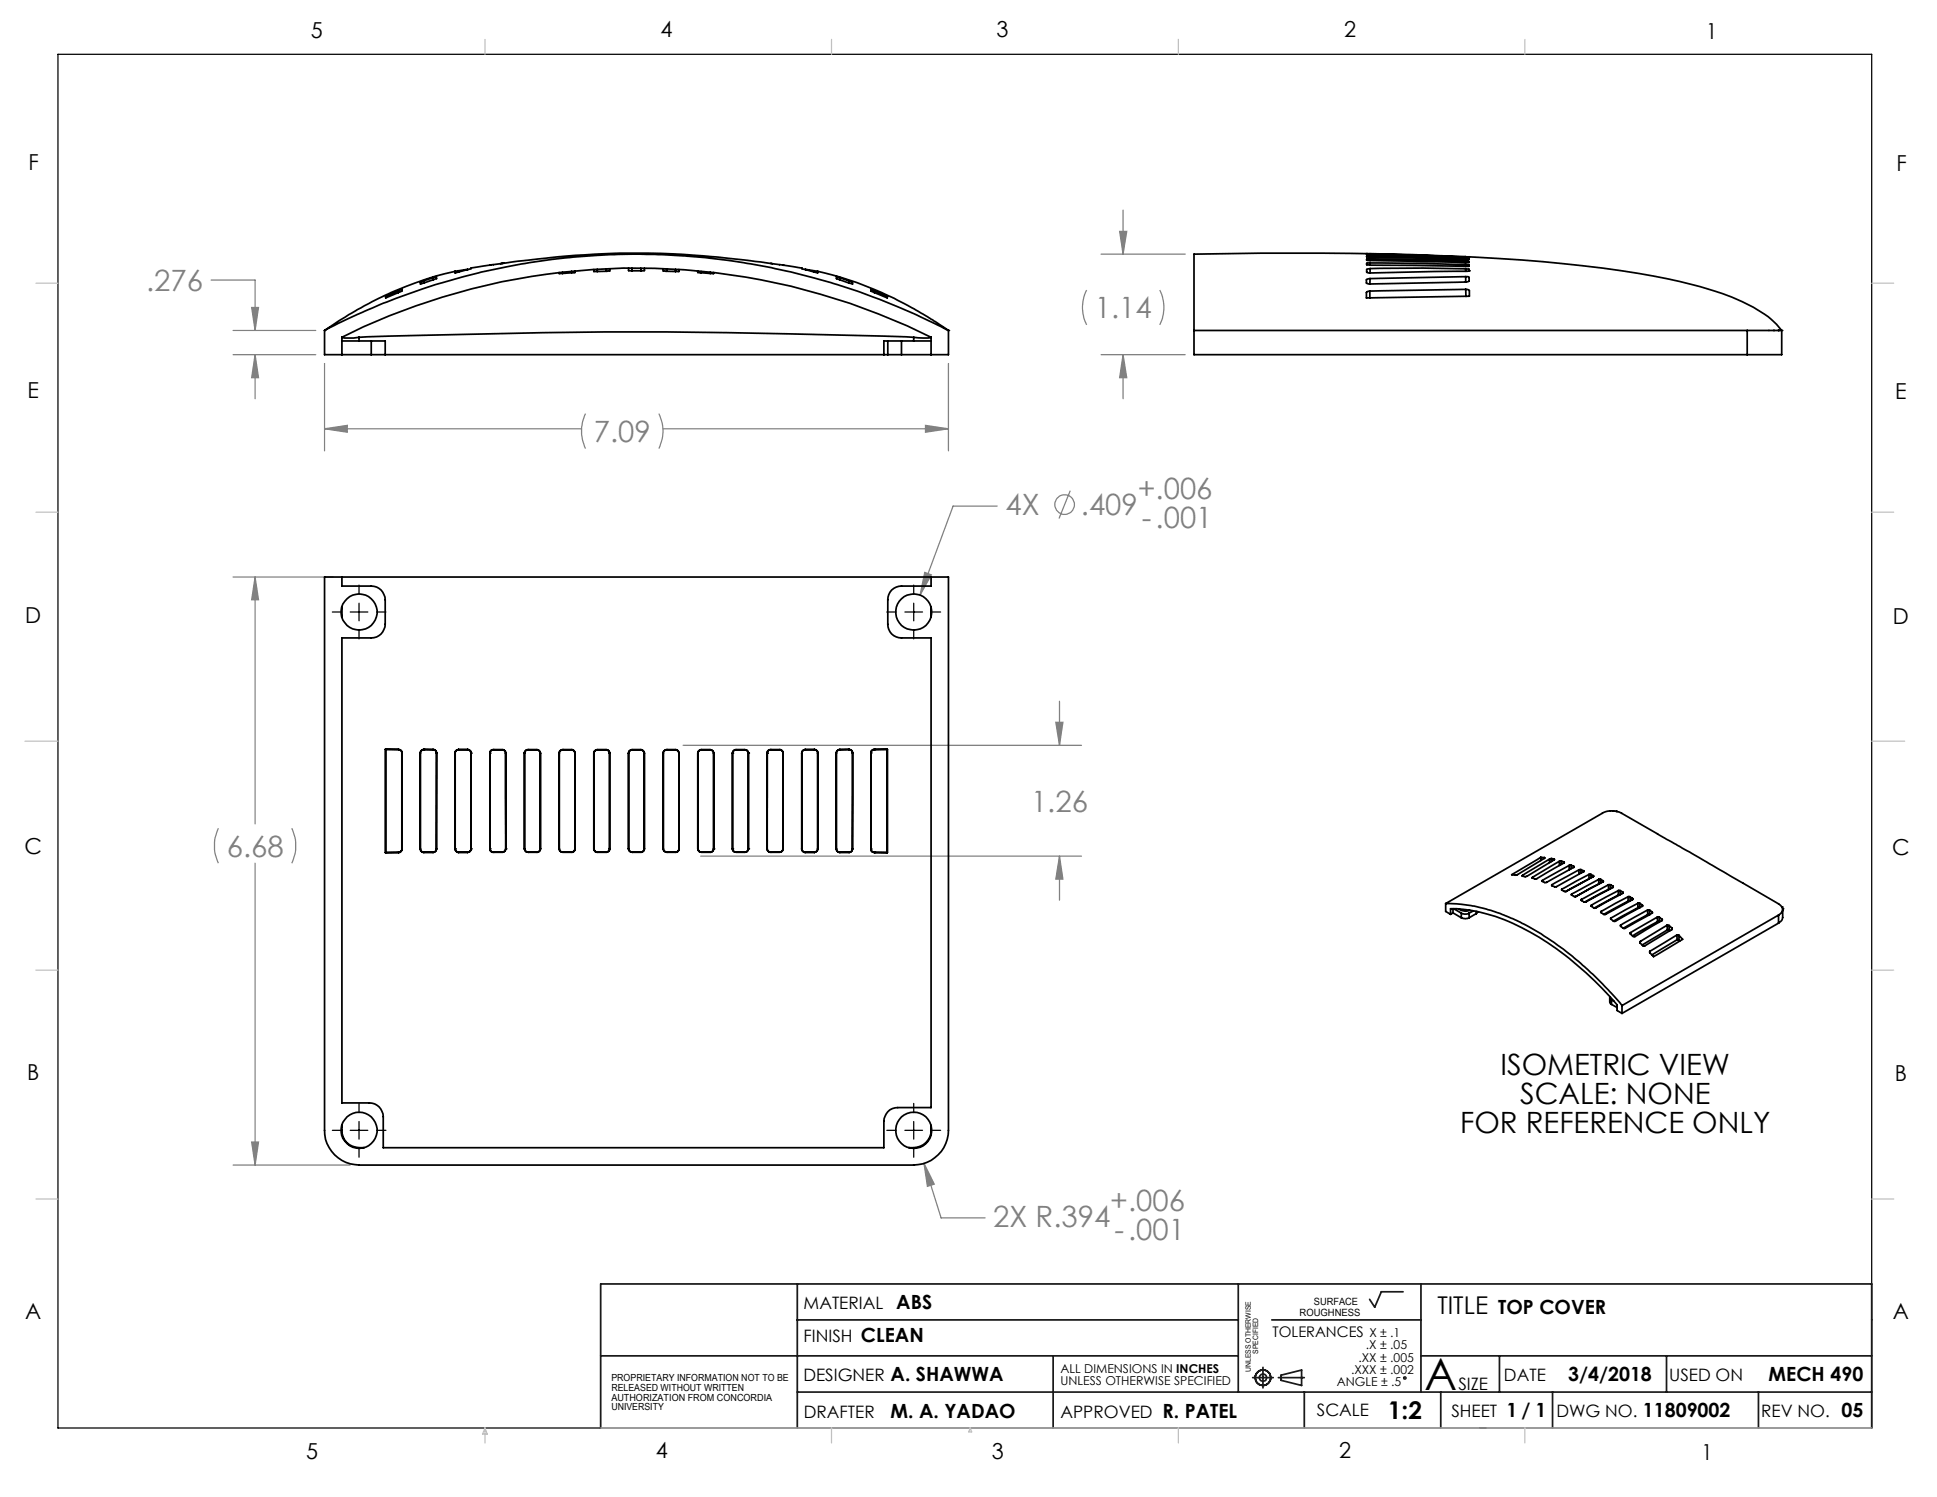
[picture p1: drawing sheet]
<svg xmlns="http://www.w3.org/2000/svg" width="279mm" height="216mm" viewBox="0 0 279 216" stroke-linecap="round" stroke-linejoin="round" font-family="sans-serif">
<g fill="none" stroke="#808080" stroke-width=".18">
<path d="M158.8 36.7h12.2M161.5 33.4h1l-.5 3.3zM162 30.3v6.4M30.4 40.4h6.4v7.3M33.6 47.7h11.9M33.6 51.2h11.9M36.3 44.3h1l-.5 3.4zM36.8 51.2l.5 3.3h-1zM36.8 51.2v6.3M46.8 52.4v12.6M84.5 59.7a5.9 5.9 0 0 0 0 5M95 59.7a5.6 5.6 0 0 1 0 5"/>
<path d="M136.8 52.4v12.6M156.7 41.8a5.5 5.5 0 0 0 0 5M158.8 51.2h12.2M162 51.2l.5 3.3h-1zM162 51.2v6.3M167.3 41.8a5.5 5.5 0 0 1 0 5M46.8 61.8h37.1M46.8 61.8l3.3-.5v1zM95.6 61.8h41.2M133.5 61.3l3.3 .5-3.3 .5zM143.8 73h-6.3l-4.8 12.8M154.4 70.8l-1.6 4"/>
<path d="M33.6 83.2h14.4M36.8 83.2l.5 3.3h-1zM36.8 83.2v35.6M133.4 82.6l.9 .3-1.6 2.9zM31.5 119.5a5.9 5.9 0 0 0 0 5M42.1 119.5a5.9 5.9 0 0 1 0 5M98.5 107.5h57.5M152.3 104.2h1l-.5 3.3zM152.8 101.1v6.4M36.8 124.5v43.5M101.1 123.5h54.9M152.8 123.5l.5 3.3h-1z"/>
<path d="M152.8 123.5v6.3M33.6 168h16.9M36.3 164.7h1l-.5 3.3zM133.3 167.8l1.5 3-1 .3zM133.3 167.8l2.4 7.8h6.4"/>
<circle cx="153.6" cy="72.8" r="1.42"/>
</g>
<g fill="none" stroke="#000" stroke-width=".18">
<path d="M8.4 7.8h261.6v198.2h-261.6zM47.9 88.3h1.3M50.5 88.3h2.6M51.8 84.4v1.3M51.8 87v2.5M51.8 90.8v1.3M54.3 88.3h1.4M127.9 88.3h1.4M130.5 88.3h2.6M131.8 84.4v1.3M131.8 87v2.5M131.8 90.8v1.3"/>
<path d="M134.3 88.3h1.4M51.8 159.1v1.4M131.8 159.1v1.4M47.9 163h1.3M50.5 163h2.6M51.8 161.7v2.6M51.8 165.6v1.3M54.3 163h1.4M127.9 163h1.4M130.5 163h2.6M131.8 161.7v2.6M131.8 165.6v1.3"/>
<path d="M134.3 163h1.4"/>
<circle cx="202.6" cy="198.7" r=".17"/>
</g>
<g fill="none" stroke="#191924" stroke-width=".25">
<path d="M86.6 195.5h92M115 185.2v20.8M115 190.4h63.6M151.9 195.5v10.5M178.6 185.2v15.6M180.7 198.7h3M182.2 197.2v3M183.4 190.4h21.6M184.4 198.7h3.7M184.8 198.3l2.9-.7v2.2l-2.9-.7zM202.4 186.3h-3.2l-.9 2.2-.7-1.1M205 185.2v15.6"/>
<path d="M205 195.5h65M216.3 195.5v5.3M240.4 195.5v5.3M86.6 206v-20.8h183.4v20.8M115 200.8h155M188.1 200.8v5.2M207.8 200.8v5.2M213.4 206h.9M223.9 200.8v5.2M253.6 200.8v5.2"/>
<circle cx="182.2" cy="198.7" r="1.11"/>
<circle cx="182.2" cy="198.7" r=".51"/>
</g>
<g fill="none" stroke="#c0c0c0" stroke-width=".18">
<path d="M70 5.7v2.1M119.9 5.7v2.1M170 5.7v2.1M220 5.7v2.1M5.2 40.9h3.2M270 40.9h3.2M5.2 73.9h3.2M270 73.9h3.2M3.6 106.9h4.8M270 106.9h4.7M5.2 139.9h3.2M270 139.9h3.2"/>
<path d="M5.2 172.9h3.2M270 172.9h3.2M70 206v2.1M70 206l.3 .8h-.7zM86.6 206h183.4M119.9 206v2.1M139.9 206l.3 .5h-.5zM170 206v2.1M220 206v2.1"/>
</g>
<path d="M46.8 61.8l3.3-.5v1zM133.5 61.3l3.3 .5-3.3 .5zM36.3 44.3h1l-.5 3.4zM36.8 51.2l.5 3.3h-1zM161.5 33.4h1l-.5 3.3zM162 51.2l.5 3.3h-1zM36.8 83.2l.5 3.3h-1zM36.3 164.7h1l-.5 3.3zM133.4 82.5l-.7 3.3 1.6-2.9zM133.3 167.8l.5 3.3 1-.3zM152.3 104.2h1l-.5 3.3zM152.8 123.5l.5 3.3h-1z" fill="#808080"/>
<g fill="none" stroke="#000" stroke-width=".25">
<path d="M65.7 39.1a54 54 0 0 0-18.9 8.6M65.7 39.1v.3l.4-.2M66.1 39.1h-.4M66.1 39.1v.1M67.5 38.9l-1.4 .3M67.5 38.9l-1.4 .2M70.7 38.2l-2.6 .4-.6 .3M70.7 38.2a130 130 0 0 1 42 0h.2M70.7 38.2h.1M72.7 38h-.4M80.6 39.3l.1 .2 .4-.1M81.1 39.3v.1"/>
<path d="M82.4 39.3l-1.3 .1M82.4 39.1v.2M82.9 39.1v.2h-.5M85.7 38.9v.3h.4M86.1 38.8v.4M87.5 39.1l-1.4 .1M87.5 38.8v.3M87.9 38.8v.3h-.4M90.7 38.7v.3l.5 .1M91.2 39.1h1.3M91.2 38.7v.4M92.4 38.7l.1 .4"/>
<path d="M93 38.7v.3l-.5 .1M95.7 38.8v.3h.5M96.2 39.1l1.2 .1M96.2 38.8v.3M97.4 38.8v.4M97.9 38.9v.3h-.5M100.6 39.1v.2h.5M101.1 39.3l1.3 .1M101.1 39.2v.1M102.4 39.3v.1M102.9 39.3v.2l-.5-.1M111.2 38h.1"/>
<path d="M112.9 38.2l2.8 .5v.1l.5 .1M112.9 38.2h.1M116.2 38.9l1.2 .3M116.2 38.9l1.2 .2M117.4 39.1h.5M117.4 39.1v.1M117.9 39.1a54.8 54.8 0 0 1 16.7 7.1l2.2 1.5M117.9 39.1v.3l-.5-.2M197.1 36.6a469.6 469.6 0 0 0-24.9 .1v11M197.1 36.6l14.8 .4M197.1 36.6h.1M197.6 36.7h-.5h.5"/>
<path d="M197.6 36.7l13.8 .4M197.6 36.9h-.5v.1l.5 .1M197.6 37.1l13.8 .3M197.6 36.9l13.8 .4M197.6 37.3l-.5 .1v.1l.5 .1M197.6 37.6l13.8 .3M197.6 37.3l13.8 .4M197.6 37.9l-.5 .1v.2h.5M197.6 38.2l13.8 .2M197.6 37.9l13.8 .3M197.6 38.7l-.5 .2v.4l.5 .1M197.6 38.7h7.6l6.2 .1"/>
<path d="M197.6 36.7h.1M197.6 36.9v.2M197.6 37.3v.3M197.6 37.9v.3M197.6 38.7v.7M211.4 37.1h.5h-.5M211.4 37.3h.5l-.1 .2-.4-.1M211.4 37.7h.5v.2h-.5M211.4 38.2h.5v.2h-.5M211.4 38.2v.2M211.4 37.1h.1M211.4 37.3v.1"/>
<path d="M211.4 37.7v.2M211.4 39.1l-13.8 .3M211.4 38.8h.5v.3M211.4 39.9l.5 .1v.6l-.5 .1M211.4 39.9l-13.8 .3M211.4 38.8v.3M211.4 39.9v.8M211.9 37a186.3 186.3 0 0 1 30.4 3.6 44 44 0 0 1 10.6 3.7 11.8 11.8 0 0 1 4.1 3.4M211.9 37h.1M211.9 39.1h-.5M211.9 39.1h.1M46.8 47.7h.1"/>
<path d="M46.8 47.7v-.1a96.9 96.9 0 0 1 10.9-4.8 97.3 97.3 0 0 1 78.7 4.7l.4 .2M46.8 47.7v3.5h6.8M49.3 51.2v-2.6a95.3 95.3 0 0 1 85 0v2.6M49.3 48.6l.4 .2 2.1-.2M49.3 49.2h4.3M51.8 48.6h1.1a1048.5 1048.5 0 0 1 74.5-.1l4.4 .1M51.8 48.6v.6M53.6 49.2h2v2M53.6 51.2h2M53.6 49.2v2M55.6 51.2h71.9M57.5 41.9l-1.9 .8v.3l1.9-.8"/>
<path d="M57.5 41.9l.5-.2v.3l-.5 .2M57.5 41.9v.3M61.1 40.5l-.5 .2v.3l.5-.2M61.1 40.5v.3M62.4 40l.5-.1 .1 .3-.6 .2M62.4 40.4l-1.3 .4M62.4 40l-1.3 .5M62.4 40v.4M121.1 40l-.5-.1v.3l.5 .2M121.1 40.4l1.3 .4M121.1 40l1.3 .5M121.1 40v.4"/>
<path d="M122.4 40.5l.5 .1 .1 .4-.6-.2M122.4 40.5v.3M126.1 41.9l-.5-.2v.3l.5 .2M126.1 41.9l1.9 .8v.3l-1.9-.8M126.1 41.9v.3M127.5 51.2h.6M128.1 49.2h1.9M128.1 51.2h1.9M128.1 49.2h-.6v2M128.1 49.2v2M130 49.2h4.3M130 49.2v2"/>
<path d="M131.8 48.6v.6M134.3 48.6a4.1 4.1 0 0 1-2.5 0M136.8 47.7h.1M136.8 47.7v3.5h-6.8M172.2 47.7v3.5h79.8M172.2 47.7h79.8M197.6 42v1M197.6 40.2l-.5 .2v.4l.5 .2M197.6 40.2v.8M211.4 40.7l-13.8 .3M211.4 41.7l.5 .2v.8l-14.8 .3v-.8l.1-.1 .4-.1M211.4 41.7l-13.8 .3"/>
<path d="M211.4 41.7l.1 1.1M252 47.7h4.5M252 47.7v3.5M256.5 47.7h.5M256.5 47.7h.1M257 47.7v3.5h-5M257 47.7h.1M49.3 83.2h85M49.3 83.2v1.3h4.3a1.99 1.99 0 0 1 2 2v3.5a1.99 1.99 0 0 1-2 2h-4.3v67.1h4a1.99 1.99 0 0 1 2 1.9v4.5h72.2v-3.8a1.99 1.99 0 0 1 2-2h4.8v-67.7h-4.3a1.93 1.93 0 0 1-1.9-2v-3.5a1.93 1.93 0 0 1 1.9-2h4.3v-1.3M49.3 83.2h-2.5v79.8a5 5 0 0 0 5 5h80a5.1 5.1 0 0 0 5-5v-79.8h-2.5M49.3 87.6v1.4M134.3 87.6v1.4"/>
<path d="M55.6 108.1v14.9M55.6 108.1h1.9M55.6 108.1h.1M55.6 108.1v14.8M57.5 108.1h.1a.42 .42 0 0 1 .4 .5M57.5 108.1a.48 .48 0 0 1 .5 .5M58 108.6v13.8M58 108.6h.1M60.6 108.6v13.8M60.6 108.6h.1M61.1 108.1l-.3 .1-.2 .4M61.1 108.1h.1"/>
<path d="M61.1 108.1h1.4M61.1 108.1h1.3M62.4 108.1h.2a.49 .49 0 0 1 .4 .5M62.5 108.1a.48 .48 0 0 1 .5 .5M62.5 108.1h-.1M63 108.6v13.8M63 108.6l-.1 13.8M63 108.6h.1M65.7 108.6v13.8M65.7 108.6h.1M66.1 108.1h-.1a.42 .42 0 0 0-.3 .5M66.1 108.1a.48 .48 0 0 0-.4 .5"/>
<path d="M66.1 108.1h.1M66.1 108.1h1.4M67.5 108.1h.1a.41 .41 0 0 1 .3 .5M67.5 108.1a.46 .46 0 0 1 .4 .5M67.5 108.1h.1M67.9 108.6v13.8M67.9 108.6h.1M70.7 108.6v13.8M70.7 108.6h.1M71.2 108.1h1.3a.48 .48 0 0 1 .5 .5M71.2 108.1l-.4 .2-.1 .3M71.2 108.1h.1"/>
<path d="M71.2 108.1a.48 .48 0 0 0-.5 .5M72.4 108.1l.3 .1 .2 .4M72.9 108.6l.1 13.8M72.9 108.6h.1M73 108.6v13.8M75.6 108.6v13.8M75.6 108.6h.1M75.7 108.6v13.8M76.2 108.1l-.3 .1-.3 .4M76.2 108.1h.1M76.2 108.1a.48 .48 0 0 0-.5 .5M76.2 108.1h1.2"/>
<path d="M77.4 108.1a.53 .53 0 0 1 .6 .5M77.4 108.1h.1M77.4 108.1l.4 .2 .1 .3M77.9 108.6v13.8M77.9 108.6h.1M78 108.6v13.8M80.6 108.6v13.8M80.6 108.6l.1 .1M80.7 108.7v13.7M81.2 108.1h-.2a.49 .49 0 0 0-.4 .5M81.2 108.1h.1M81.2 108.1l-.4 .3-.1 .3"/>
<path d="M81.2 108.1h1.2M82.4 108.1a.48 .48 0 0 1 .5 .5M82.4 108.1h.1M82.4 108.1a.55 .55 0 0 1 .5 .6M82.9 108.6v13.8M82.9 108.7v13.7M82.9 108.6v.1M85.7 108.6a.48 .48 0 0 1 .4-.5h1.4a.48 .48 0 0 1 .4 .5M85.7 108.6v13.8M85.7 108.6v.1M85.7 108.7v13.7M86.2 108.1a.55 .55 0 0 0-.5 .6"/>
<path d="M87.4 108.1a.49 .49 0 0 1 .5 .6M87.9 108.7v13.7M87.9 108.6v13.8M87.9 108.6v.1M90.7 108.6v13.8M90.7 108.7v13.7M90.7 108.6v.1M92.4 108.1a.53 .53 0 0 1 .6 .5M92.4 108.1h-1.2a.55 .55 0 0 0-.5 .5M92.4 108.1h.1M92.4 108.1l.1 .1a.49 .49 0 0 1 .4 .5M92.4 108.1h-1.2a.62 .62 0 0 0-.5 .6"/>
<path d="M92.9 108.7v13.7M93 108.6v13.8M93 108.6l-.1 .1M95.7 108.6v13.8M95.7 108.7v13.7M95.7 108.6v.1M96.2 108.1h-.1a.49 .49 0 0 0-.4 .5M96.2 108.1h.1M96.2 108.1l-.5 .3v.3M96.2 108.1h1.2M97.4 108.1a.48 .48 0 0 1 .5 .5M97.4 108.1h.1"/>
<path d="M97.4 108.1l.1 .1a.49 .49 0 0 1 .4 .5M97.9 108.6v13.8M97.9 108.7v13.7M97.9 108.6v.1M100.6 108.6a.48 .48 0 0 1 .5-.5h1.3a.48 .48 0 0 1 .5 .5M100.6 108.6v13.8M100.6 108.6l.1 .1M100.7 108.7v13.7M101.2 108.1l-.4 .3-.1 .3M102.4 108.1l.2 .1a.49 .49 0 0 1 .3 .5M102.9 108.6v13.8M102.9 108.7v13.7"/>
<path d="M102.9 108.6v.1M105.7 108.6a.48 .48 0 0 1 .5-.5h1.3a.48 .48 0 0 1 .5 .5M105.7 108.6v13.8M105.7 108.6h.1M106.2 108.1a.53 .53 0 0 0-.5 .5M107.4 108.1l.3 .1 .3 .4M108 108.6v13.8M108 108.6h.1M110.7 108.6l-.1 13.8M110.7 108.6h.1M110.7 108.6v13.8M111.2 108.1h1.3a.48 .48 0 0 1 .5 .5"/>
<path d="M111.2 108.1h-.1a.43 .43 0 0 0-.4 .5M111.2 108.1h.1M111.2 108.1a.55 .55 0 0 0-.5 .5M112.4 108.1l.4 .2 .1 .3M112.9 108.6v13.8M112.9 108.6h.1M113 108.6v13.8M115.6 108.6v13.8M115.6 108.6h.1M115.7 108.6v13.8M116.1 108.1h-.1a.49 .49 0 0 0-.4 .5M116.1 108.1h1.4"/>
<path d="M116.1 108.1h.1M116.2 108.1a.48 .48 0 0 0-.5 .5M116.2 108.1h1.2M117.4 108.1h.2a.43 .43 0 0 1 .3 .5M117.5 108.1a.42 .42 0 0 1 .5 .5M117.5 108.1h-.1M117.9 108.6v13.8M118 108.6v13.8M118 108.6h-.1M120.6 108.6v13.8M120.6 108.6h.1M120.7 108.6v13.8"/>
<path d="M121.1 108.1h1.4a.48 .48 0 0 1 .5 .5M121.1 108.1l-.4 .2-.1 .3M121.1 108.1h1.5a.49 .49 0 0 1 .4 .5M121.1 108.1a.48 .48 0 0 0-.4 .5M121.1 108.1h.1M123 108.6v13.8M123 108.6l-.1 13.8M123 108.6h.1M125.6 108.6v13.8M125.6 108.6h.1M126.1 108.1h-.1a.43 .43 0 0 0-.4 .5M126.1 108.1h.1"/>
<path d="M126.1 108.1l-.3 .1-.2 .4M126.1 108.1h1.9M128 108.1v14.9M128 108.1v14.8M128 108.1h-1.9M128 108.1h.1M233.2 117l.7 .3 9.8 5.6 12.8 7.5 .5 .4M233.2 117l-.9-.1-.9 .3-22.9 13.1M233.2 117h.1M55.6 122.9h1.9M55.6 122.9v.1M57.5 122.9l-1.9 .1"/>
<path d="M58 122.4l-.2 .4-.3 .1M58 122.4h.1M58 122.4l-.2 .5h-.3M60.6 122.4v.1a.49 .49 0 0 0 .5 .4M60.6 122.4l.3 .4 .2 .1M60.6 122.4h.1M61.1 122.9h.1M61.1 122.9h1.4M61.1 122.9h1.3M62.4 122.9h.1M62.9 122.4a.43 .43 0 0 1-.5 .5M62.9 122.4h.1"/>
<path d="M63 122.4l-.2 .4-.3 .1M65.7 122.4v.3l.4 .2M65.7 122.4h.1M65.7 122.4a.48 .48 0 0 0 .4 .5M66.1 122.9h.1M66.1 122.9h1.4M67.5 122.9h.1M67.9 122.4a.53 .53 0 0 1-.4 .5M67.9 122.4h.1M67.9 122.4v.1a.49 .49 0 0 1-.4 .4M70.7 122.4v.1a.49 .49 0 0 0 .5 .4M70.7 122.4h.1"/>
<path d="M70.7 122.4a.48 .48 0 0 0 .5 .5M71.2 122.9h.1M73 122.4a.48 .48 0 0 1-.5 .5h-1.3M73 122.4h.1M73 122.4l-.1 .1a.49 .49 0 0 1-.5 .4M75.6 122.4l.1 .1a.49 .49 0 0 0 .5 .4M75.6 122.4h.1M75.7 122.4v.2a.42 .42 0 0 0 .5 .3M76.2 122.9h.1M76.2 122.9h1.2M77.4 122.9h.1M77.9 122.4v.1a.49 .49 0 0 1-.5 .4"/>
<path d="M77.9 122.4h.1M78 122.4a.48 .48 0 0 1-.6 .5M80.6 122.4a.46 .46 0 0 0 .5 .5h1.3M80.6 122.4h.1M80.7 122.4v.2a.42 .42 0 0 0 .5 .3M82.4 122.9h.1M82.9 122.4a.48 .48 0 0 1-.5 .5M82.9 122.4a.54 .54 0 0 1-.5 .5M82.9 122.4h.1M85.7 122.4a.48 .48 0 0 0 .4 .5h1.4a.48 .48 0 0 0 .4-.5M85.7 122.4a.53 .53 0 0 0 .5 .5M85.7 122.4h.1"/>
<path d="M87.9 122.4a.48 .48 0 0 1-.5 .5M87.9 122.4h.1M90.7 122.4v.1a.49 .49 0 0 0 .5 .4M90.7 122.4a.53 .53 0 0 0 .5 .5M90.7 122.4h.1M91.2 122.9h.1M92.9 122.4v.3l-.3 .2h-1.4M92.9 122.4h.1M93 122.4a.48 .48 0 0 1-.5 .5h-1.3M95.7 122.4v.1a.49 .49 0 0 0 .5 .4M95.7 122.4a.53 .53 0 0 0 .5 .5M95.7 122.4h.1"/>
<path d="M96.2 122.9h.1M96.2 122.9h1.2M97.4 122.9h.1M97.9 122.4a.48 .48 0 0 1-.5 .5M97.9 122.4v.1a.49 .49 0 0 1-.5 .4M97.9 122.4h.1M100.6 122.4l.1 .3 .3 .2h1.4M100.7 122.4a.53 .53 0 0 0 .5 .5h1.2M100.7 122.4h-.1M102.4 122.9h.1M102.9 122.4a.48 .48 0 0 1-.5 .5M102.9 122.4h.1"/>
<path d="M102.9 122.4v.3l-.5 .2M105.7 122.4v.1a.49 .49 0 0 0 .5 .4h1.4a.49 .49 0 0 0 .4-.5M105.7 122.4h.1M105.7 122.4l.2 .4 .3 .1M108 122.4h.1M108 122.4l-.1 .1a.49 .49 0 0 1-.5 .4M110.6 122.4l.1 .1a.43 .43 0 0 0 .5 .4M110.6 122.4h.1M110.7 122.4a.55 .55 0 0 0 .5 .5M111.2 122.9h.1M112.9 122.4v.1a.49 .49 0 0 1-.5 .4M112.9 122.4h.1"/>
<path d="M113 122.4a.48 .48 0 0 1-.5 .5h-1.3M115.6 122.4l.1 .3 .4 .2M115.6 122.4h.1M115.7 122.4a.48 .48 0 0 0 .5 .5M116.1 122.9h1.4M116.2 122.9h1.2M116.2 122.9h-.1M117.4 122.9h.1M117.9 122.4v.1a.49 .49 0 0 1-.5 .4M117.9 122.4h.1M118 122.4a.55 .55 0 0 1-.5 .5M120.6 122.4l.1 .1a.49 .49 0 0 0 .4 .4"/>
<path d="M120.7 122.4l.2 .4 .2 .1M120.7 122.4h-.1M121.1 122.9h.1M121.1 122.9h1.4M121.1 122.9h1.3M122.4 122.9h.1M122.9 122.4a.43 .43 0 0 1-.5 .5M122.9 122.4h.1M123 122.4l-.2 .4-.3 .1M125.6 122.4a.43 .43 0 0 0 .5 .5M125.6 122.4h.1M125.6 122.4l.2 .4 .3 .1"/>
<path d="M126.1 122.9h.1M126.1 122.9h1.9M126.1 122.9l1.9 .1M128 122.9v.1M208.5 130.3a21.2 21.2 0 0 1 5.7 .8l2.2 .7 2.9 1.2 3 1.7 1.8 1.2 2.7 2 3 2.6 2.2 2.3 2 2.2M208.5 130.3v1.1l.7 .5M209.2 131.9v-.8a24.7 24.7 0 0 1 12.8 4 50.3 50.3 0 0 1 11.3 9.8v.8l.7 .5M209.6 131.1v.6M209.6 131.7l-.4 .2M209.6 131.7l1.2 .7M209.7 131.1l1.1 .6M210.5 131.1a1.53 1.53 0 0 0 1.5 .2"/>
<path d="M210.8 131.7a1.2 1.2 0 0 0 1.1 0M210.8 132.4a1.2 1.2 0 0 0 1.1 0M210.8 131.7v.7M211.9 131.7v.7M212.5 131.4l-.6 .3M212.9 131.8l-1 .6M212.9 131.4v.4M213.1 131.5l-.2 .3M219.6 126.3v.1M221.1 126.5v.1M222.2 123.6l-4.1 2.6h.8l3.9-2.4M222.2 123.6l.6 .1"/>
<path d="M222.2 123.6v.5M222.5 127v.1M222.8 123.7v.1M223.5 123.9l-3.9 2.4M223.5 123.9v.5M223.8 123.8l-.3 .1M223.8 123.8l.4 .1M223.8 123.8v.4M223.9 127.6v.1M224.2 124l-3.9 2.4h-.7M224.2 123.9v.1M224.9 124.2l-3.8 2.3"/>
<path d="M224.9 124.2v.6M225.2 124.2h-.3M225.2 124.2l.4 .1M225.2 124.2v.5M225.3 128.2v.2M225.6 124.5l-3.9 2.3-.6-.2M225.6 124.3v.2M226.3 124.8l-3.8 2.2M226.3 124.8v.6M226.6 124.8h-.3M226.6 124.8l.4 .2M226.6 124.8v.5"/>
<path d="M226.7 128.9v.2M227 125.1l-3.9 2.2-.6-.2M227 125v.1M227.8 125.4l-3.9 2.2M227.8 125.4v.7M228 125.4h-.2M228 125.4l.4 .2M228 125.4v.5M228.1 129.7v.2M228.4 125.7l-3.9 2.2h-.2l-.4-.2M228.4 125.6v.1M229.2 126.1h.3"/>
<path d="M229.2 126.1l-3.9 2.1M229.2 126.8l-3.4 1.8M229.2 126.8h.1M229.2 126.1v.7M229.5 126.1l.3 .2M229.5 126.1v.5M229.6 130.6v.1M229.8 126.4l-3.9 2.2-.6-.2M229.8 126.3v.1M230.6 126.8h.3M230.6 126.8l-3.9 2.1M230.6 127.5l-3.4 1.8"/>
<path d="M230.6 126.8v.7M230.7 127.5h-.1M230.9 126.8l.3 .2M230.9 126.8v.6M231 131.4v.2M231.2 127.2l-3.9 2.1h-.3l-.3-.2M231.2 127v.2M232 127.6h.3M232 127.6l-3.9 2.1M232 128.3l-3.4 1.8M232 127.6v.7M232.2 128.2l-.2 .1"/>
<path d="M232.3 127.6l.4 .2M232.3 127.6v.6M232.4 132.4v.2M232.7 128l-4 2.1h-.2l-.4-.2M232.7 127.8v.2M233.4 128.4h.3M233.4 128.4l-3.8 2.2M233.4 129.1l-3.4 1.9M233.4 129.1h.2M233.4 128.4v.7M233.7 128.4l.4 .3M233.7 128.4v.6"/>
<path d="M233.8 133.4v.2M233.8 133.6l.3 .3M234.1 128.8l-3.9 2.2h-.2l-.4-.3M234.1 128.7v.1M234.8 129.3l.3 .1M234.8 129.3l-3.8 2.1M234.8 130l-3.4 1.9M234.8 130h.3M234.8 129.3v.7M235.1 129.4l.4 .2M235.1 129.4v.5M235.2 134.5v.2"/>
<path d="M235.5 129.8l-4 2.1-.5-.3M235.5 129.6v.2M236.3 130.3h.2M236.3 130.3l-3.9 2.1M236.3 130.9l-3.6 2M236.3 130.9h.2M236.3 130.3v.6M236.5 130.3l.4 .2M236.5 130.3v.6M236.6 135.8v.2M236.9 130.7l-4 2.2-.5-.3M236.9 130.5v.2"/>
<path d="M237.7 131.2l.2 .1M237.7 131.2l-3.9 2.2M237.7 131.9l-3.6 2M237.7 131.9h.2M237.7 131.2v.7M237.9 131.3l.4 .2M237.9 131.3v.6M238 137.2v.2M238.3 131.7l-3.9 2.2h-.3M238.3 131.5v.2M239.1 132.3h.3M239.1 132.3l-3.9 2.2"/>
<path d="M239.1 132.9l-3.6 2.1M239.1 132.3v.6M239.4 132.3v.6h-.3M239.4 132.3l.3 .3M239.7 132.6v.2M239.7 132.8l-3.9 2.3h-.2l-.5-.4 .1-.2M240.5 133.4l.3 .1M240.5 133.4l-3.9 2.4M240.5 134.1l-3.6 2.2M240.5 134.1l.3 .1M240.5 133.4v.7M240.8 133.5l.4 .3"/>
<path d="M240.8 134.2h.1M240.8 133.5v.7M241.2 134.1l-4 2.4-.2-.1-.4-.4M241.2 133.8v.3M241.9 134.8l.3 .1M241.9 134.8l-3.9 2.4M241.9 135.5l-3.6 2.2M241.9 135.5l.3 .1M241.9 134.8v.7M242.2 134.9l.5 .6-4.2 2.5-.5-.6M242.2 135.6l.1 .1M242.2 134.9v.7"/>
<path d="M256.5 132l-22.5 13M256.5 132v1.1M256.5 133.1l-22.5 13.1M257 130.8h.1M257 130.8l.1 .3M257.1 131.1h.1M257.1 131.3l-.2 .4-.4 .3M257.1 131.1v1.5l-.6 .5M232.2 143.9v.6l.2 .4M232.2 143.8l.1 .2 .1 .2M232.4 144.2l.4 .2M232.4 144.2v.7"/>
<path d="M232.4 144.9l.9 .4M234 145v1.2M49.3 162.3a2.69 2.69 0 0 0 3.2 3.2M134.3 162.3a2.72 2.72 0 0 1-3.2 3.2"/>
<circle cx="51.8" cy="88.3" r="2.59"/>
<circle cx="131.8" cy="88.3" r="2.6"/>
<circle cx="51.8" cy="163" r="2.59"/>
<circle cx="131.8" cy="163" r="2.6"/>
</g>
<text font-size="6.3" x="205.5" y="200.4">A</text>
<g font-size="4.2" fill="#808080">
<text x="21.1" y="42">.276</text>
<text x="157.9" y="45.9">1.14</text>
<text x="85.7" y="63.7">7.09</text>
<text x="145" y="74.3">4X</text>
<text x="155.9" y="74.3">.409</text>
<text x="164.1" y="72">+.006</text>
<text x="164.7" y="76.1">-.001</text>
<text x="148.7" y="117.1">1.26</text>
<text x="32.7" y="123.6">6.68</text>
<text x="143.3" y="177">2X R.394</text>
<text x="160.2" y="174.7">+.006</text>
<text x="160.7" y="178.8">-.001</text>
</g>
<g font-size="4.2">
<text x="216.4" y="155.1">ISOMETRIC VIEW</text>
<text x="219.3" y="159.2">SCALE: NONE</text>
<text x="210.6" y="163.4">FOR REFERENCE ONLY</text>
</g>
<g font-size="3.5">
<text x="207.3" y="189.5">TITLE</text>
<text x="200.2" y="204.7">1:2</text>
</g>
<g font-size="3.2">
<text x="44.8" y="5.4">5</text>
<text x="95.3" y="5.3">4</text>
<text x="143.7" y="5.4">3</text>
<text x="193.9" y="5.4">2</text>
<text x="246.1" y="5.7">1</text>
<text x="4.1" y="24.5">F</text>
<text x="273.5" y="24.7">F</text>
<text x="4" y="57.5">E</text>
<text x="273.4" y="57.6">E</text>
<text x="3.6" y="89.8">D</text>
<text x="273.1" y="90">D</text>
<text x="3.5" y="123.1">C</text>
<text x="272.9" y="123.3">C</text>
<text x="3.9" y="155.7">B</text>
<text x="273.3" y="155.9">B</text>
<text x="3.6" y="190.2">A</text>
<text x="273" y="190.3">A</text>
<text x="44.2" y="210.4">5</text>
<text x="94.6" y="210.3">4</text>
<text x="143.1" y="210.4">3</text>
<text x="193.2" y="210.3">2</text>
<text x="245.4" y="210.6">1</text>
</g>
<g font-size="2.8">
<text x="129.3" y="188.7">ABS</text>
<text x="216.1" y="189.5">TOP COVER</text>
<text x="124.2" y="193.6">CLEAN</text>
<text x="128.5" y="199.2">A. SHAWWA</text>
<text x="226.2" y="199.2">3/4/2018</text>
<text x="255.1" y="199.2">MECH 490</text>
<text x="128.5" y="204.5">M. A. YADAO</text>
<text x="167.7" y="204.5">R. PATEL</text>
<text x="217.3" y="204.4">1 / 1</text>
<text x="237" y="204.4">11809002</text>
<text x="265.6" y="204.4">05</text>
</g>
<g font-size="2.5">
<text x="115.9" y="188.7">MATERIAL</text>
<text x="115.9" y="193.6">FINISH</text>
<text x="115.9" y="199.2">DESIGNER</text>
<text x="210.4" y="200.4">SIZE</text>
<text x="216.9" y="199.2">DATE</text>
<text x="240.8" y="199.2">USED ON</text>
<text x="115.9" y="204.5">DRAFTER</text>
<text x="153" y="204.5">APPROVED</text>
<text x="189.9" y="204.3">SCALE</text>
<text x="209.4" y="204.4">SHEET</text>
<text x="224.5" y="204.4">DWG NO.</text>
<text x="254" y="204.4">REV NO.</text>
</g>
<text font-size="2.1" x="183.6" y="192.8">TOLERANCES</text>
<g font-size="1.8">
<text x="196" y="196.4">.XX ± .005</text>
<text x="197" y="194.6">.X ± .05</text>
<text x="197.5" y="192.8">X ± .1</text>
<text x="153" y="198">ALL DIMENSIONS IN INCHES</text>
<text x="153" y="199.8">UNLESS OTHERWISE SPECIFIED</text>
<text x="192.8" y="199.9">ANGLE ± .5</text>
<text x="194.9" y="198.1">.XXX ± .002</text>
</g>
<g font-size="1.4">
<text x="187.5" y="189.9">ROUGHNESS</text>
<text x="189.5" y="188.2">SURFACE</text>
<text x="88.2" y="199.2">PROPRIETARY INFORMATION NOT TO BE</text>
<text x="88.2" y="200.6">RELEASED WITHOUT WRITTEN</text>
<text x="88.2" y="202">AUTHORIZATION FROM CONCORDIA</text>
<text x="88.2" y="203.4">UNIVERSITY</text>
</g>
<g font-size="1.1">
<text x="180.4" y="197.9" transform="rotate(-90 180.4 197.9)">UNLESS OTHERWISE</text>
<text x="181.5" y="195.2" transform="rotate(-90 181.5 195.2)">SPECIFIED</text>
</g>
</svg>
